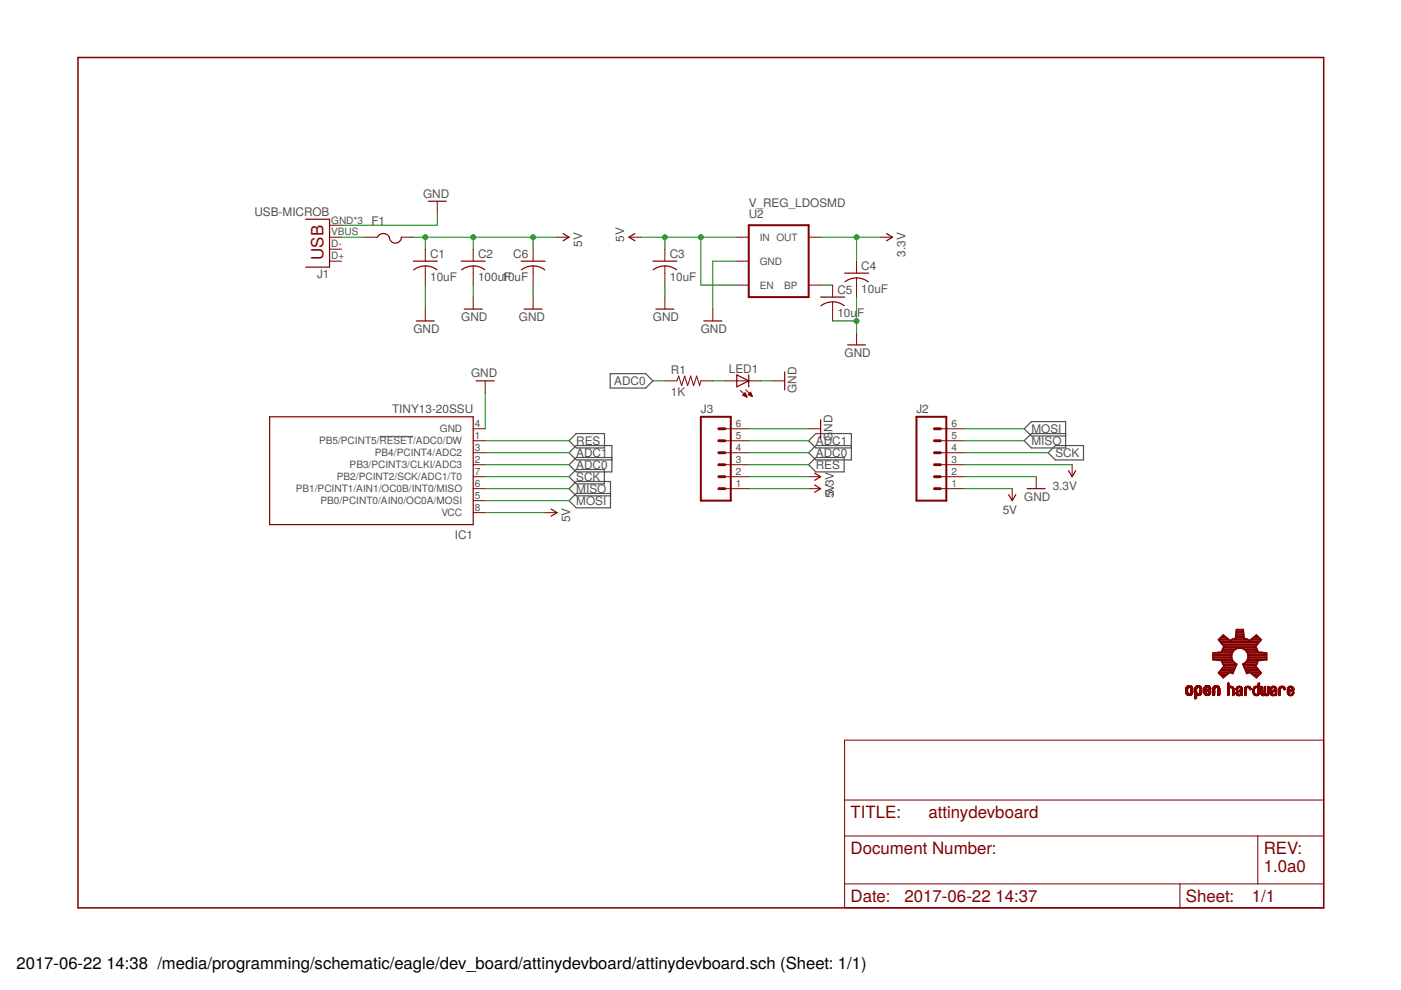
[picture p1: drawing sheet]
<svg xmlns="http://www.w3.org/2000/svg" width="297mm" height="210mm" viewBox="0 0 297 210" stroke-linecap="round" stroke-linejoin="round" font-family="sans-serif">
<path d="M80.5 92.5h7.1" fill="none" stroke="#505050" stroke-width=".21"/>
<path d="M129.4 79.2h7.5l1.5 1.6-1.5 1.5h-7.5zM120.6 93.5l1.6-1.6h6v3.1h-6zM129.7 97h-7.5l-1.6 1.5 1.6 1.6h7.5v-5.6h-7.5l-1.6 1.5 1.6 1.5h7.5M171.4 98.5l1.6-1.5h6v3.1h-6zM180.5 94.5h-7.5l-1.6 1.5 1.6 1.5h7.5v-5.6h-7.5l-1.6 1.6 1.6 1.5h7.5M223.8 94.5h5.9v3h-5.9l-1.6-1.5zM225.9 91.9h-7.2l-1.6 1.6 1.6 1.5h7.2v-5.6h-7.2l-1.6 1.5 1.6 1.5h7.2M120.6 101.1l1.6-1.6h5.9v3.1h-5.9zM129.4 104.6h-7.2l-1.6 1.6 1.6 1.5h7.2v-5.6h-7.2l-1.6 1.5 1.6 1.5h7.2" fill="none" stroke="#505050" stroke-width=".25"/>
<g fill="none" stroke="#800000" stroke-width=".25">
<path d="M64.8 46.5h5.1v10.1h-5.1M80 50.3a1.42 1.42 0 0 1 1.6-.8 1.42 1.42 0 0 1 1.1 1.4 1.27 1.27 0 0 0 1.4 .6 1.27 1.27 0 0 0 1-1.2M87.6 55.4h5.1M90.2 56.4l1.5 .3 1 .5M90.2 56.4l-1.6 .3-.9 .5M90.8 42.7h3.8M97.8 55.4h5.1M100.3 56.4l1.6 .3 .9 .5M100.3 56.4l-1.5 .3-.9 .5M110.5 55.4h5.1M113 56.4l-1.5 .3-.9 .5M113 56.4l1.1 .1 1.4 .7"/>
<path d="M119.4 49.5l1.2 .8-1.2 .8M134.6 49.5l-1.3 .8 1.3 .8M138.4 55.4h5.1M141 56.4l1.5 .3 1 .5M141 56.4l-1.1 .1-1.4 .7M179.1 57.9h5M181.6 58.9l1.6 .3 .9 .6M181.6 58.9l-1 .2-1.5 .7M188 49.5l1.2 .8-1.2 .8M88.3 68.1h3.8M98.4 65.5h3.8M111.1 65.5h3.8"/>
<path d="M139.1 65.5h3.8M149.2 68.1h3.8M156.2 79.5l2.5 1.3-2.5 1.2zM158.7 79.5v2.5M166.4 78.8v3.9M174 63h5.1M176.5 64l1.1 .1 1.4 .7M176.5 64l-1.5 .3-.9 .5M179.7 73.1h3.8M57.2 88.4h43.1v22.8h-43.1zM101 80.8h3.8M174 89v3.8"/>
<path d="M226.5 99.8l.8 1.3 .8-1.3M116.8 107.9l1.3 .8-1.3 .8M172.7 100.3l1.3 .8-1.3 .7M172.7 102.8l1.3 .8-1.3 .8M213.8 104.9l.8 1.3 .8-1.3M217.8 103.6h3.8"/>
</g>
<g fill="none" stroke="#800000" stroke-width=".21">
<path d="M69.9 50.3h2.5M69.9 55.4h2.5M69.9 52.8h2.5M69.9 47.8h2.5M77.5 50.3h2.5M85.1 50.3h2.5M90.2 52.8v2.6M90.2 56.4v4.1M92.7 42.7v2.5M100.3 52.8v2.6M100.3 56.4v4.1M113 52.8v2.6"/>
<path d="M113 56.4v4.1M118.1 50.3h2.5M133.3 50.3h2.6M141 52.8v2.6M141 56.4v4.1M156.2 50.3h2.5M156.2 55.4h2.5M171.4 50.3h2.6M181.6 55.4v2.5M181.6 58.9v4.1M186.7 50.3h2.5M90.2 65.5v2.6"/>
<path d="M100.3 63v2.5M113 63v2.5M141 63v2.5M151.1 65.5v2.6M156.2 60.5h2.5M171.4 60.5h2.6M176.5 60.5v2.5M176.5 64v4.1M181.6 70.6v2.5M100.3 93.5h2.6M100.3 98.5h2.6M100.3 96h2.6"/>
<path d="M100.3 90.9h2.6M102.9 80.8v2.5M141 80.8h2.5l.4-1.1 .6 2.1 .7-2.1 .6 2.1 .6-2.1 .7 2.1 .6-2.1 .6 2.1 .3-1h2.5M153.7 93.5h5M153.7 98.5h5M153.7 96h5M153.7 90.9h5M153.7 80.8h7.6M157 82.8l1.4 1.4M157.5 83.8l.9 .4M157.5 83.8l.5-.5 .4 .9M157.5 83.8h.7"/>
<path d="M157.6 83.7h.6M157.7 83.6h.4M157.8 83.9h.5M157.8 83.5h.3M157.9 83.3h.1M158.1 84.1h.2M158.1 82.7l1.4 1.4M158.3 84.2h.1M158.6 83.7l.9 .4M158.6 83.7l.5-.5 .4 .9M158.7 83.7h.6M158.7 83.6h.6"/>
<path d="M158.8 83.5h.5M158.9 83.8h.5M159 83.3h.2M159.1 83.2h.1M159.2 83.9h.2M159.5 84.1h.1M163.8 80.8h2.6M171.4 90.9h2.6M199.4 93.5h5M199.4 98.5h5M199.4 96h5M199.4 90.9h5"/>
<path d="M227.3 98.5v2.6M100.3 106.2h2.6M100.3 103.6h2.6M100.3 101.1h2.6M100.3 108.7h2.6M115.6 108.7h2.5M153.7 103.6h5M153.7 101.1h5M171.4 103.6h2.6M171.4 101.1h2.6M199.4 103.6h5M199.4 101.1h5"/>
<path d="M214.6 103.6v2.6M219.7 101.1v2.5M179.1 156.9h101.5v35.6h-101.5zM251.4 146.9h.4M251.4 146.8h.4M251.4 146.7h.4M251.4 146.6h.4M251.4 146.5h.4M251.4 146.4h.4M251.4 146.3h.4M251.4 146.2h.4M251.4 146.1h.4"/>
<path d="M251.4 146h.4M251.4 147h.6M251.4 147h.5M251.4 146.9h.5M251.5 147.1h1.3M251.5 145.7h1.3M251.5 145.6h1.3M251.5 145.6h1.2M251.6 147.2h1.1M251.6 147.3h1.1M251.6 145.5l1.1 .1M251.7 145.5h.9"/>
<path d="M251.7 147.3h.9M251.7 145.5h.8M251.8 147.4h.7M251.8 145.4h.7M251.9 145.9h-.5M251.9 147.4h.4M252 145.8h-.6M252.1 147.5h.1M252.1 145.4h.1M252.1 145.8h-.6M252.2 145.8h.6M252.3 145.8h.5"/>
<path d="M252.4 145.9h.5M252.4 146.9h.5M252.5 146h.4M252.5 146.8h.4M252.5 146.7h.4M252.5 146.6h.4M252.5 146.5h.4M252.5 146.4h.4M252.5 146.3h.4M252.5 146.2h.4M252.5 146.1h.4M252.8 147.2h-1.3"/>
<path d="M252.8 147h-.5M252.9 147h-.5M252.9 146.9h-.4M253.3 148.1h.2M253.3 148h.4M253.3 147.9h.4M253.3 147.8h.4M253.3 147.7h.4M253.3 147.6h.4M253.3 147.5h.4M253.3 147.4h.4M253.3 147.1h1.4"/>
<path d="M253.3 147h.6M253.3 147h.5M253.3 146.9h.5M253.3 146.9h.4M253.3 146.8h.4M253.3 146.7h.4M253.3 146.6h.4M253.3 146.5h.4M253.3 146.4h.4M253.3 146.3h.4M253.3 146.2h.4M253.3 146.1h.4"/>
<path d="M253.3 146h.4M253.4 145.7h1.3M253.5 145.6h1.1M253.6 145.5h1M253.7 148.1h-.4M253.7 145.5h.7M253.7 148l-.4 .1M253.7 146h-.4M253.7 145.4h.7M253.8 145.9h-.5M253.8 147.4h.5M253.9 145.8h-.5"/>
<path d="M253.9 145.4h.2M254 147.5h.1M254 145.8h-.6M254.1 145.8h.6M254.2 145.8h.5M254.3 145.9h.4M254.3 146.9h.5M254.3 145.9h.5M254.4 146.9h.4M254.4 146h.4M254.4 146.8h.4M254.4 146.7h.4"/>
<path d="M254.4 146.6h.4M254.4 146.5h.4M254.4 146.4h.4M254.4 146.3h.4M254.4 146.2h.4M254.4 146.1h.4M254.4 147.4h-1.1M254.5 147.3l-1.2 .1M254.6 147.3h-1.3M254.6 147.2l-1.3 .1M254.7 147.2h-1.4M254.7 147h-.5"/>
<path d="M254.8 147h-.5M255.2 147h.5M255.2 146.9h.5M255.2 146.8h.4M255.2 146.3h1.5M255.2 146.2h.4M255.2 146.1h.4M255.2 146h.5M255.2 145.9h.5M255.3 147h.5M255.3 147.1h1.3M255.3 145.7h1.3"/>
<path d="M255.4 147.2h1.2M255.4 145.7h1.2M255.4 145.6h1.2M255.4 147.2h1.1M255.4 147.3h1.1M255.5 145.6h1M255.5 147.3h.9M255.5 145.5h1M255.6 145.5h.8M255.6 147.4h.7M255.7 145.4h.6M255.7 146.7l-.5 .1"/>
<path d="M255.7 145.9h-.5M255.8 147.4h.4M255.8 146.7h-.6M255.8 146.3h.9M255.8 145.8h-.5M255.9 147.5h.2M255.9 145.4h.2M255.9 145.8h-.6M255.9 146.6l-.7 .1M255.9 146.2h.8M256 146.6h-.8M256 146.2h.7"/>
<path d="M256 145.8h.6M256.1 146.5l-.9 .1M256.1 146.1h.6M256.1 145.8h.6M256.2 145.9h.5M256.2 146.9h.5M256.2 146.5h-1M256.3 146.9h.4M256.3 146h.4M256.3 146.8h.4M256.3 146.7h.4M256.4 146.7h.3"/>
<path d="M256.4 146.4l-1.2 .1M256.5 146.6h.2M256.5 146.4h-1.3M256.6 146.6h.1M256.6 147h-.5M256.6 146.3l-1.4 .1M256.7 147h-.5M257.1 147.2h.4M257.1 147.1h.4M257.1 147h.4M257.1 146.9h.4M257.1 146.8h.4"/>
<path d="M257.1 146.7h.4M257.1 146.6h.4M257.1 146.5h.4M257.1 146.4h.4M257.1 146.3h.4M257.1 146.2h.4M257.1 146.1h.4M257.1 146h.4M257.2 146h.4M257.2 147.4h.1M257.2 145.7h1.3M257.3 145.6l1.2 .1"/>
<path d="M257.3 145.6h1.2M257.3 145.6h1.1M257.4 145.5h1M257.5 147.4h-.4M257.5 145.5h.8M257.5 147.3l-.4 .1M257.5 147.3h-.4M257.6 145.4h.6M257.6 145.9h-.4M257.7 145.8h-.5M257.8 145.4h.2M257.8 145.8h-.6"/>
<path d="M258 145.8h.6M258.1 145.9h.5M258.2 147.3h.4M258.2 147.2h.4M258.2 147.1h.4M258.2 147h.4M258.2 146.9h.4M258.2 146.8h.4M258.2 146.7h.4M258.2 146.6h.4M258.2 146.5h.4M258.2 146.4h.4"/>
<path d="M258.2 146.3h.4M258.2 146.2h.4M258.2 146.1h.4M258.2 146h.4M258.3 147.4h.1M258.5 147.4h-.3M258.6 147.3l-.4 .1M260.3 147.3h.2M260.3 147.3h.3M260.3 147.2h.3M260.3 147.1h.3M260.3 147h.3"/>
<path d="M260.3 146.9h.3M260.3 146.8h.3M260.3 146.7h.3M260.3 146.6h.3M260.3 146.5h.3M260.3 146.4h.3M260.3 146.3h.3M260.3 146.2h.3M260.3 146.1h.3M260.3 145.7h1.2M260.3 145.6l1.1 .1M260.3 145.6h1.1"/>
<path d="M260.3 145.5l1 .1M260.3 145.5h.3M260.3 145.4h.3M260.3 145.3h.3M260.3 145.2h.3M260.3 145.1h.3M260.3 145h.3M260.3 144.9h.3M260.3 147.5h.1M260.4 144.8h.1M260.4 147.4l-.1 .1M260.5 147.4h-.2"/>
<path d="M260.6 146h-.3M260.7 145.9h-.4M260.7 145.5h.5M260.8 145.8h-.5M261 145.8h.6M261.2 145.9h.4M261.3 146h.3M261.3 146.1h.3M261.3 147.3h.3M261.3 147.2h.3M261.3 147.1h.3M261.3 147h.3"/>
<path d="M261.3 146.9h.3M261.3 146.8h.3M261.3 146.7h.3M261.3 146.6h.3M261.3 146.5h.3M261.3 146.4h.3M261.3 146.3h.3M261.3 146.2h.3M261.4 147.5h.1M261.5 147.4l-.2 .1M261.5 145.8h-1.2M261.6 147.4h-.3"/>
<path d="M261.6 147.3h-.3M262.1 147h.3M262.1 146.9h.3M262.1 146.2h.2M262.1 146.1h.3M262.1 147.1h.3M262.1 146.8h.3M262.1 146.3h.1M262.1 147.2h.5M262.1 146h.3M262.1 147.2h.8M262.2 147.3h.8"/>
<path d="M262.2 145.8h1.1M262.2 147.3l.8 .1M262.3 145.7h1M262.3 147.4h.7M262.3 145.7h.9M262.3 146.2l-.2 .1M262.3 145.6h.9M262.4 146.5h1M262.4 147.4h.6M262.4 146h-.3M262.4 146.9h-.3M262.4 147.5h.5"/>
<path d="M262.4 145.6h.7M262.5 145.9h-.4M262.5 145.5h.5M262.6 146.7l-.5 .1M262.6 146.4h.8M262.7 147.5h.1M262.7 146.7h-.6M262.7 145.8h-.5M262.7 147.2h.2M262.7 146.4h.7M262.8 146.6l-.7 .1M262.8 145.8h.6"/>
<path d="M262.9 146.3h.5M262.9 146.6h-.7M263 146.3h.4M263 145.9h.4M263.1 146.2h.3M263.1 146h.3M263.1 146.1h.3M263.1 147.5h.1M263.1 147.3h.3M263.1 147.2h.3M263.1 147.1h.3M263.1 147h.3"/>
<path d="M263.1 146.9h.3M263.1 146.8h.3M263.1 146.7h.3M263.1 146.6h.3M263.3 147.4l-.2 .1M263.4 147.4h-.3M263.4 146.5l-1.1 .1M263.9 147.3h.3M263.9 147.2h.3M263.9 147.1h.3M263.9 147h.3M263.9 146.9h.3"/>
<path d="M263.9 146.8h.3M263.9 146.7h.3M263.9 146.6h.3M263.9 146.5h.3M263.9 146.4h.3M263.9 146.3h.3M263.9 146.2h.3M263.9 146.1h.3M263.9 146h.3M263.9 147.5h.1M264 145.8h1.1M264 147.4l-.1 .1"/>
<path d="M264 145.7h1.1M264.1 145.6l.9 .1M264.1 145.6h.9M264.2 147.4h-.3M264.2 146.1h-.3M264.3 145.6h.6M264.3 145.9h-.4M264.3 145.5h.5M264.5 145.8h-.5M264.7 145.8h.5M264.8 145.9h.4M264.9 146h.3"/>
<path d="M264.9 146.1h.3M265 146.2h.2M265.2 146.2l-.2 .1M265.2 146.1l-.2 .1M265.7 146.9h.3M265.7 146.8h.3M265.7 146.7h.3M265.7 146.6h.3M265.7 146.5h.3M265.7 146.4h.3M265.7 146.3h.3M265.7 146.2h.3"/>
<path d="M265.7 146.1h.3M265.7 147h.4M265.7 147h.3M265.7 146h.4M265.7 147.1l.5 .1M265.7 147.1h.4M265.8 147.2h.5M265.8 147.2h1.1M265.9 147.3h1M265.9 145.7h1.2M265.9 147.3h.9M266 145.6h1.1"/>
<path d="M266 146.1h-.3M266 146h-.3M266.1 145.6h1M266.1 147.4h.6M266.1 145.9h-.4M266.1 147.5h.5M266.1 145.5h.5M266.3 145.8h-.5M266.3 147.5h.1M266.4 147.5h.1M266.5 145.8h.6M266.6 147.2h.4"/>
<path d="M266.6 145.9h.5M266.7 145.9h.4M266.7 146h.4M266.8 146.9h.3M266.8 146.8h.3M266.8 146.7h.3M266.8 146.6h.3M266.8 146.5h.3M266.8 146.4h.3M266.8 146.3h.3M266.8 146.2h.3M266.8 146.1h.3"/>
<path d="M266.8 145.5h.3M266.8 145.4h.3M266.8 145.3h.3M266.8 145.2h.3M266.8 145.1h.3M266.8 145h.3M266.8 144.9h.3M266.8 147.4h-.8M266.9 144.8h.2M267 147.2h-.6M267 147.1h-.4M267 147h-.3"/>
<path d="M267.1 147h-.4M267.1 145.8h-1.3M267.3 147h.3M267.3 146.9h.3M267.3 146.8h.3M267.3 146.7h.3M267.3 146.6h.3M267.3 146.5h.3M267.3 146.4h.3M267.3 146.3h.3M267.3 146.2h.3M267.3 146.1h.3"/>
<path d="M267.3 146h.3M267.3 145.9h.3M267.3 145.8h.3M267.3 145.7h.3M267.3 145.6h.3M267.4 147.1l.3 .1M267.4 147.1h.3M267.4 147h.3M267.4 145.6h.2M267.4 147.2h1.6M267.4 147.3h1.6M267.4 147.3h1.5"/>
<path d="M267.5 145.6h.1M267.5 145.5h.1M267.6 147.5h.4M267.9 147.5h.1M268 147.2h.4M268 147.1h.4M268 147h.4M268 146.9h.3M268 146.8h.3M268 146.7h.3M268 146.6h.3M268 146.5h.3"/>
<path d="M268 146.4h.3M268.1 146.4h.2M268.1 146.3h.2M268.1 146.2h.2M268.1 146.1h.2M268.1 146h.2M268.1 145.9h.2M268.1 145.8h.2M268.1 145.7h.2M268.1 145.6h.2M268.1 147.4l-.5 .1M268.2 145.6h.1"/>
<path d="M268.2 145.5h.1M268.3 147.4h.5M268.3 147.5h.4M268.7 147.2h.3M268.7 147.1h.3M268.7 147h.3M268.8 146.9h.2M268.8 146.8h.2M268.8 146.7h.2M268.8 146.6h.2M268.8 146.5h.2M268.8 146.4h.2"/>
<path d="M268.8 146.3h.2M268.8 146.2h.2M268.8 146.1h.2M268.8 146h.2M268.8 145.9h.2M268.8 145.8h.2M268.8 145.7h.2M268.8 145.6h.2M268.9 145.6h.1M268.9 147.4h-1.4M268.9 145.5h.1M269 147.2l-1.6 .1"/>
<path d="M269.3 147.1h.4M269.3 147h.3M269.3 146.9h.3M269.3 146.3h.1M269.3 146.1h.3M269.3 147.1l.4 .1M269.4 147.2h.8M269.4 146h.3M269.4 147.3h.8M269.5 147.3l.7 .1M269.5 145.8h1.1M269.5 145.7h1.1"/>
<path d="M269.5 147.4h.7M269.6 146.2l-.3 .1M269.6 145.6l.9 .1M269.6 146.5h1.1M269.6 146.2h-.3M269.6 145.6h.8M269.6 146.1l-.3 .1M269.6 147.4h.6M269.6 146h-.3M269.7 146.9h-.4M269.7 145.6h.6M269.7 147.5h.5"/>
<path d="M269.7 146.8h-.4M269.7 146.5h1M269.7 145.9h-.3M269.7 145.5h.6M269.8 145.9h-.4M269.8 146.7l-.5 .1M269.9 146.4h.8M269.9 146.7h-.5M269.9 145.8h-.5M270.1 146.6l-.7 .1M270.1 145.8h.5M270.1 146.3h.6"/>
<path d="M270.1 146.6h-.6M270.2 146.3h.5M270.2 145.9h.4M270.3 145.9h.3M270.3 146.5l-.8 .1M270.3 146h.4M270.4 146.2h.3M270.4 146h.3M270.4 146.5h.3M270.4 146.1h.3M270.4 147.3h.3M270.4 147.2h.3"/>
<path d="M270.4 147.1h.3M270.4 147h.3M270.4 146.9h.3M270.4 146.8h.3M270.4 146.7h.3M270.4 146.6h.3M270.4 147.5h.1M270.6 147.4l-.2 .1M270.7 147.4h-.3M270.7 147.3l-.3 .1M271.1 147.5h.1M271.1 147.3h.3"/>
<path d="M271.1 147.2h.3M271.1 147.1h.3M271.1 147h.3M271.1 146.9h.3M271.1 146.8h.3M271.1 146.7h.3M271.1 146.6h.3M271.1 146.5h.3M271.1 146.4h.3M271.1 146.3h.3M271.1 146.2h.3M271.1 146.1h.3"/>
<path d="M271.3 145.8h1.1M271.3 147.4l-.2 .1M271.3 145.7h1M271.4 147.4h-.3M271.4 145.6h.8M271.4 146.1h-.3M271.5 146h-.4M271.5 146h-.3M271.5 145.6h.6M271.5 145.9h-.3M271.5 145.5h.6M271.6 145.9h-.4"/>
<path d="M271.7 145.8h-.5M271.9 145.8h.5M272.1 145.9h.3M272.1 145.9h.4M272.2 146h.3M272.2 146.2h.2M272.2 146.1h.3M272.5 146.2h-.3M272.5 146.1l-.3 .1M272.9 147h.4M272.9 146.9h.4M272.9 146.6h.8"/>
<path d="M272.9 146.4h1.2M272.9 146.4h.4M272.9 146.3h.3M272.9 146.2h.3M272.9 146.1h.3M272.9 146.1h.4M273 147h.3M273 146h.3M273 147.1h.4M273 147.2h.6M273 147.1l.4 .1M273.1 147.2h1.1"/>
<path d="M273.1 145.7h1.1M273.2 147.3h.9M273.2 145.6l.9 .1M273.2 145.6h.8M273.3 146.8h-.4M273.3 146h-.4M273.3 145.6h.6M273.3 147.4h.6M273.3 145.9h-.3M273.4 145.5h.5M273.4 146.7l-.5 .1M273.4 145.9h-.4"/>
<path d="M273.4 147.5h.5M273.5 146.7h-.6M273.5 145.8h-.5M273.6 147.5h.1M273.7 146.6l-.8 .1M273.7 146.3h.6M273.7 145.8h.5M273.9 145.9h.4M273.9 146.5l-1 .1M273.9 146.2h.4M274 147h.3M274 146.5h-1.1"/>
<path d="M274 146h.3M274 146.2h.3M274 146.9h.3M274 146.1h.3M274 147.4h-.8M274 146.8h.3M274.1 147.3h-1M274.2 146.7h.1M274.2 145.8h-1.2M274.2 147.2h-.5M274.2 147.1l-.3 .1M274.2 146.4h-.8"/>
<path d="M274.3 147.1h-.4M274.3 146.3l-.8 .1M274.3 146.9h-.3M179.1 177.2h101.5M179.1 169.6h101.5M266.7 177.2v10.2M179.1 187.4h101.5M250.2 187.4v5.1"/>
</g>
<path d="M158.7 47.8h12.7v15.2h-12.7zM148.6 88.4h6.3v17.8h-6.3zM194.3 88.4h6.3v17.8h-6.3z" fill="none" stroke="#800000" stroke-width=".42"/>
<path d="M152.4 98.5h1.3M152.4 93.5h1.3M152.4 96h1.3M152.4 90.9h1.3M198.1 98.5h1.3M198.1 93.5h1.3M198.1 96h1.3M198.1 90.9h1.3M152.4 101.1h1.3M152.4 103.6h1.3M198.1 101.1h1.3M198.1 103.6h1.3" fill="none" stroke="#800000" stroke-width=".61"/>
<g fill="none" stroke="#800000" stroke-width=".38">
<path d="M257.2 139.8h4M257.2 139.4h3.9M257.2 139.1h3.9M257.2 138.7h4M258.1 138.4h3.2M258.4 135.6h2.1M258.6 135.9h8.5M258.8 135.2h1.3M258.9 136.3h7.9M259.1 138h2.4M259.1 134.9h.5M259.2 136.6h7.4"/>
<path d="M259.2 137.7h2.7M259.4 137.3h6.9M259.4 137h6.9M261.3 135.6h3.2M261.9 137.7a1.8 1.8 0 0 0 .3 3.1M261.9 137.7a1.8 1.8 0 0 1 2.6 .6M262 135.2h1.7M262 134.9h1.7M262.1 134.5h1.6M262.1 134.2h1.5M262.1 133.8h1.5M263.8 137.7h2.7"/>
<path d="M264.2 138h2.4M264.5 138.3l.1 .9-.1 .6M264.5 138.4h3.1M264.5 139.8l-.2 .5-.8 .5M264.5 139.8h4M264.6 138.7h3.9M264.6 139.4h3.9M264.6 139.1h3.9M265.3 135.6h2M265.7 135.2h1.3M266.1 134.9h.5M258.5 142.6h2.2"/>
<path d="M258.6 142.9h1.7M258.7 142.2h2.9M259 143.3h.8M259 141.9h2.7M259.1 140.1h2.3M259.2 140.5l-.2-.5-1.8-.1v-1.4l1.8-.2 .5-1.2-1.1-1.5 1-.9 1.4 1.1 1.2-.5 .2-1.8h1.4l.2 1.8 1.1 .5 1.5-1.1 1 .9-1.2 1.5 .5 1.2 1.8 .2v1.4l-1.8 .1-.1 .5M259.2 140.5l.3 .7-1.1 1.5 1 1 1.4-1.2 .6 .3 .8-2M259.2 140.5h2.4M259.3 143.6h.1M259.3 141.5h2.6M259.3 140.8h2.9M259.5 141.2h2.5"/>
<path d="M260.9 142.6h.6M263.5 140.8h2.9M263.7 141.2h2.5M263.8 141.5h2.6M264 141.9h2.7M264.1 140.5h2.5M264.1 142.2h2.9M264.3 142.6h.5M264.4 140.1h2.3M265 142.6h2.3M265.5 142.9h1.6M265.9 143.3h.9"/>
<path d="M266.3 143.6h.1M266.6 140.5l-.4 .7 1.2 1.5-1 1-1.5-1.2-.5 .3-.9-2"/>
</g>
<path d="M16.5 12.2h264.1v180.3h-264.1z" fill="none" stroke="#800000" stroke-width=".32"/>
<g fill="none" stroke="#008000" stroke-width=".21">
<path d="M72.4 50.3h5.1M87.6 50.3h30.5M90.2 50.3v2.5M92.7 45.2v2.6h-20.3M100.3 50.3v2.5M113 50.3v2.5M135.9 50.3h20.3M141 50.3v2.5M148.6 50.3v10.2h7.6M156.2 55.4h-5.1v10.1M174 50.3h12.7M181.6 50.3v5.1"/>
<path d="M90.2 60.5v5M100.3 60.5v2.5M113 60.5v2.5M141 60.5v2.5M174 60.5h2.5M176.5 68.1h5.1M181.6 63v7.6M102.9 83.3v7.6M102.9 93.5h17.7M102.9 98.5h17.7M102.9 96h17.7M138.4 80.8h2.6"/>
<path d="M151.1 80.8h2.6M158.7 90.9h12.7M158.7 93.5h12.7M158.7 98.5h12.7M158.7 96h12.7M161.3 80.8h2.5M204.4 90.9h12.7M204.4 93.5h12.7M204.4 98.5h22.9M204.4 96h17.8M102.9 101.1h17.7M102.9 108.7h12.7"/>
<path d="M102.9 103.6h17.7M102.9 106.2h17.7M158.7 101.1h12.7M158.7 103.6h12.7M204.4 101.1h15.3M204.4 103.6h10.2"/>
</g>
<g fill="#008000" stroke="#008000" stroke-width=".21">
<circle cx="181.6" cy="68.1" r=".51"/>
<circle cx="148.6" cy="50.3" r=".51"/>
<circle cx="141" cy="50.3" r=".51"/>
<circle cx="90.2" cy="50.3" r=".51"/>
<circle cx="100.3" cy="50.3" r=".51"/>
<circle cx="113" cy="50.3" r=".51"/>
<circle cx="181.6" cy="50.3" r=".51"/>
</g>
<g font-size="3.6" fill="#800000">
<text x="68.6" y="55.1" transform="rotate(-90 68.6 55.1)">USB</text>
<text x="180.3" y="173.4">TITLE:</text>
<text x="196.8" y="173.4">attinydevboard</text>
<text x="180.3" y="181.1">Document Number:</text>
<text x="267.9" y="184.9">1.0a0</text>
<text x="267.9" y="181.1">REV:</text>
<text x="180.3" y="191.2">Date:</text>
<text x="191.8" y="191.2">2017-06-22</text>
<text x="211" y="191.2">14:37</text>
<text x="251.4" y="191.2">Sheet:</text>
<text x="265.4" y="191.2">1/1</text>
</g>
<g font-size="3.5">
<text x="3.5" y="205.4">2017-06-22</text>
<text x="22.6" y="205.4">14:38 /media/programming/schematic/eagle/dev_board/attinydevboard/attinydevboard.sch (Sheet: 1/1)</text>
</g>
<g font-size="2.5" fill="#505050">
<text x="89.7" y="41.9">GND</text>
<text x="53.9" y="45.7">USB-MICROB</text>
<text x="78.8" y="47.7">F1</text>
<text x="158.7" y="43.9">V_REG_LDOSMD</text>
<text x="158.7" y="46.2">U2</text>
<text x="123.4" y="52.3" transform="rotate(-90 123.4 52.3)">5V</text>
<text x="132.3" y="51.3" transform="rotate(-90 132.3 51.3)">5V</text>
<text x="67.2" y="59">J1</text>
<text x="91.2" y="59.6">10uF</text>
<text x="91.2" y="54.7">C1</text>
<text x="101.4" y="59.6">100u1F0uF</text>
<text x="101.4" y="54.7">C2</text>
<text x="108.8" y="54.7">C6</text>
<text x="142" y="59.6">10uF</text>
<text x="142" y="54.7">C3</text>
<text x="182.6" y="57.3">C4</text>
<text x="192" y="54.4" transform="rotate(-90 192 54.4)">3.3V</text>
<text x="177.5" y="62.3">C5</text>
<text x="182.6" y="62.1">10uF</text>
<text x="87.6" y="70.6">GND</text>
<text x="97.8" y="68.1">GND</text>
<text x="110" y="68.1">GND</text>
<text x="138.4" y="68.1">GND</text>
<text x="148.6" y="70.6">GND</text>
<text x="177.5" y="67.2">10u</text>
<text x="181.7" y="67.2">F</text>
<text x="179.1" y="75.7">GND</text>
<text x="99.9" y="80">GND</text>
<text x="130.2" y="81.6">ADC0</text>
<text x="142.2" y="79.3">R1</text>
<text x="154.5" y="79">LED1</text>
<text x="168.9" y="83.3" transform="rotate(-90 168.9 83.3)">GND</text>
<text x="83.1" y="87.6">TINY13-20SSU</text>
<text x="142.2" y="84.1">1K</text>
<text x="148.6" y="87.6">J3</text>
<text x="194.3" y="87.6">J2</text>
<text x="122.2" y="94.3">RES</text>
<text x="173" y="94.3">ADC1</text>
<text x="176.5" y="93.5" transform="rotate(-90 176.5 93.5)">G</text>
<text x="176.5" y="91.5" transform="rotate(-90 176.5 91.5)">ND</text>
<text x="218.7" y="94.3">MISO</text>
<text x="218.7" y="91.8">MOSI</text>
<text x="122.2" y="96.9">ADC1</text>
<text x="122.2" y="99.4">ADC0</text>
<text x="122.2" y="102">SCK</text>
<text x="173" y="99.4">RES</text>
<text x="173" y="96.9">ADC0</text>
<text x="223.8" y="96.9">SCK</text>
<text x="122.2" y="104.5">MISO</text>
<text x="122.2" y="107">MOSI</text>
<text x="176.8" y="105.6" transform="rotate(-90 176.8 105.6)">53V</text>
<text x="176.8" y="103.8" transform="rotate(-90 176.8 103.8)">.3V</text>
<text x="217.2" y="106.2">GND</text>
<text x="223.2" y="103.9">3.3V</text>
<text x="120.9" y="110.7" transform="rotate(-90 120.9 110.7)">5V</text>
<text x="212.6" y="108.9">5V</text>
<text x="96.4" y="114.3">IC1</text>
</g>
<g font-size="2.1" fill="#505050">
<text x="70.2" y="47.4">GND*3</text>
<text x="70.2" y="52.5">D-</text>
<text x="70.2" y="49.9">VBUS</text>
<text x="161.1" y="51">IN OUT</text>
<text x="70.2" y="55">D+</text>
<text x="161.1" y="56.1">GND</text>
<text x="161.1" y="61.2">EN</text>
<text x="166.3" y="61.2">BP</text>
<text x="67.6" y="94.2">PB5/PCINT5/RESET/ADC0/DW</text>
<text x="93.3" y="91.7">GND</text>
<text x="100.7" y="93.1">1</text>
<text x="100.7" y="95.6">3</text>
<text x="100.7" y="90.6">4</text>
<text x="156" y="95.6">4</text>
<text x="156" y="93.1">5</text>
<text x="156" y="90.6">6</text>
<text x="201.7" y="95.6">4</text>
<text x="201.7" y="93.1">5</text>
<text x="201.7" y="90.6">6</text>
<text x="71.4" y="101.8">PB2/PCINT2/SCK/ADC1/T0</text>
<text x="74.1" y="99.3">PB3/PCINT3/CLKI/ADC3</text>
<text x="79.5" y="96.8">PB4/PCINT4/ADC2</text>
<text x="100.7" y="98.2">2</text>
<text x="100.7" y="100.7">7</text>
<text x="156" y="100.7">2</text>
<text x="156" y="98.2">3</text>
<text x="201.7" y="100.7">2</text>
<text x="201.7" y="98.2">3</text>
<text x="62.7" y="104.4">PB1/PCINT1/AIN1/OC0B/INT0/MISO</text>
<text x="67.9" y="106.9">PB0/PCINT0/AIN0/OC0A/MOSI</text>
<text x="100.7" y="105.8">5</text>
<text x="100.7" y="103.3">6</text>
<text x="156" y="103.3">1</text>
<text x="201.7" y="103.3">1</text>
<text x="93.6" y="109.5">VCC</text>
<text x="100.7" y="108.3">8</text>
</g>
</svg>
